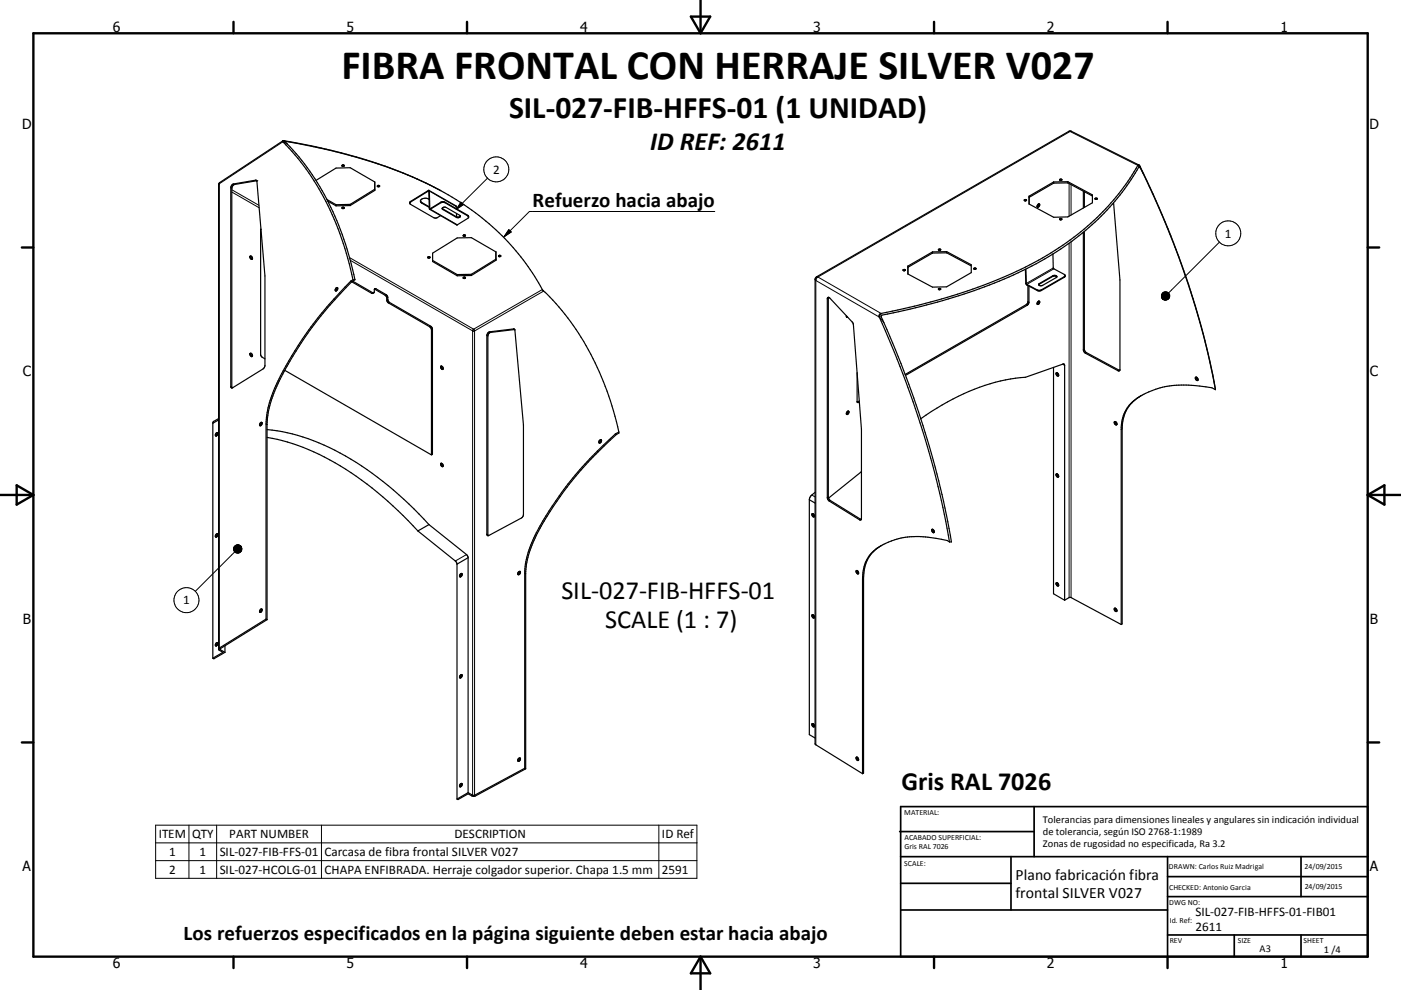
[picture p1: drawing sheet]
<svg xmlns="http://www.w3.org/2000/svg" width="420mm" height="297mm" viewBox="0 0 420 297" stroke-linecap="round" stroke-linejoin="round" font-family="sans-serif">
<g fill="none" stroke="#000" stroke-width=".36">
<path d="M69.6 55.5l.4-.3 6.6-1.1 .4 .3 2.4 28.4v26.8l-.6 1.1-9.3 5.7-.3-.4v-59.7zM77 54.2l-6.7 1.2-.5 .4-.3 .7v59.9M84.7 42.4a79.6 79.6 0 0 1 20.8 39.9l.3 1.6M84.7 42.4h.1M84.8 42.3l-.1 .1M84.8 42.3l-18.9 12.4-.4 .8v139.2M84.8 42.3h.1M84.8 42.3a164.3 164.3 0 0 1 32.1 8.1M85.3 42.4a75.9 75.9 0 0 1 19.6 35.3l1.5 6.2M85.4 42.4h-.1M85.4 42.4a178.3 178.3 0 0 1 35.6 9.6M94.7 54.1l6-3.7 4.3-.1 7.4 4.3v2.5l-7.4 4.6"/>
<path d="M98 59.8l2.7 1.6M102.6 49.5l.2 .1M102.7 49.5l-.2 .1a.28 .28 0 0 0 .4 .4 .28 .28 0 0 0 .1-.5M102.7 49.5h.3M102.8 49.6h.2M103.1 49.5l-.1 .1M112.4 56.8l-7.4 4.5M113.2 55.7h.5M113.2 55.7l.1 .3h.4v-.3M117.8 50.8a95.3 95.3 0 0 1 12.3 5.3M122.2 52.5a78.6 78.6 0 0 1 38.1 30.4l2.3 4a70.2 70.2 0 0 1 10.9 13.1 91.3 91.3 0 0 1 12 29.6M128.6 57.1l-5.5 3.3-.3 .6"/>
<path d="M128.6 57.1h.1M128.6 57.1l8.1 4.7 .1 .8M128.6 57.1l.3 5.5M128.6 59.8a1.62 1.62 0 0 0-2.5 .7l.3 .4 2.3 1.3M131.3 56.8l.9 .4M315.9 54.6v.3M315.9 54.9l-7.4 4.3M317.7 53.9l.2 .2M317.7 53.9a.31 .31 0 0 1 .4-.2 .31 .31 0 0 1 .2 .4h-.1M317.7 53.9h.1M317.9 54.1h.3M320.1 54.5l7.4 4v2.3l-7.4 4.3-4.2 .1-7.4-4v-2.3l7.4-4.3"/>
<path d="M320.1 54.9l7.4 3.9M320.1 54.5v.4M320.1 54.9h-4.2M320.1 54.5l-4.2 .1M324.8 57.4v5M325.1 57.5v4.7M328.3 59.5l.3-.1 .4 .2-.4 .2zM328.6 59.8h.2M341.5 49.5l-20.3-10.1-.6-.1-76.1 44.1-.1 139.7 .2 .4 14 8.6M341.5 49.5l.1 .1a256.2 256.2 0 0 1 22.8 67.3M341.5 49.5h-.2a77.6 77.6 0 0 1-33.8 30.6 176.7 176.7 0 0 1-43.6 14.1l-.3 .8a302.1 302.1 0 0 1 13.6 36.1l1.2 4.3a246.5 246.5 0 0 1 6.3 27.2M74.9 77l.3 .2 .2 .6"/>
<path d="M74.9 76.9l.2 .6 .3 .3M74.9 76.9h.1a.54 .54 0 0 1 .6 .3 .54 .54 0 0 1-.2 .6M78.2 68.8h.1M78.2 68.8l-.1 37.7 .4 .6 .9 .5M78.2 68.7v.1M98.3 60.3l2.4 1.5M100.7 61.4v.4M102.6 62.2h.2M102.7 62.2l-.2 .1a.29 .29 0 0 0 .4 .3 .29 .29 0 0 0 .2-.4h-.1M102.7 62.2h.3M102.8 62.2h.2M103.1 62.2h-.1"/>
<path d="M105 61.3v.4M105 61.7l-4.3 .1M105 61.3l-4.3 .1M122.8 61l.3 .3 7.1 4.1h.8l1.1-.7M122.8 61l.3-.4 5.4-3.3 .2 5.4M126 60.3l.4 .5 2.3 1.3M128.3 77.1l.3-.1 .3 .2-.3 .2zM128.7 62.7l.1 .1M128.8 77l-.4 .1M128.8 62.8h.1M128.8 62.8l8.2 4.7 3.2-2 .3-.4M128.9 62.8l3.3-2 .8-.1 7.2 4.1 .3 .3"/>
<path d="M128.9 62.6h.1M128.9 62.6l3.3-1.9 .8-.2 7.2 4.1 .3 .5M129.7 78.1l7.4 4.3M132.6 62.5l.2 .4 4 2.3a.78 .78 0 0 0 1.2-.4M132.6 62.5a.85 .85 0 0 1 1.2-.2l4.2 2.5M132.6 62.5l4.2 2.5a.91 .91 0 0 0 1.2-.2M136.9 64v1.1M138.9 70.5h.6v.3a.32 .32 0 0 1-.4 .1 .32 .32 0 0 1-.2-.4zM139 70.5h.4M148.7 77.8l-7.4 4.5M149.6 76.6h.4M272.2 79.8v.4"/>
<path d="M279.6 75.6v.3M279.6 75.9l-7.4 4.3M279.6 75.6l-7.4 4.2M281.4 74.8l.3-.1 .3 .2-.3 .2zM281.5 75.1h.4M283.8 75.5l7.4 3.9v2.4l-7.4 4.3h-4.2l-7.4-3.9v-2.4M283.8 75.9l7.4 3.9M283.8 75.5v.4M283.8 75.9h-4.2M283.8 75.5l-4.2 .1M307.3 60.2l.4-.1v-.2a.3 .3 0 0 0-.4-.1 .3 .3 0 0 0-.1 .4l.1 .1M307.4 60.2h.2"/>
<path d="M311.1 61.4l.3-.2a.5 .5 0 0 1 .2 .6 .5 .5 0 0 1-.7 .2zM311.4 61.2l-.5 .8M315.7 76.2l.1 4.3 3.5 2.2M317.9 65.9h.3M325.1 69.4v35.6l.5 .7 10.1 5.4M333.9 60.8l1.9 23.2v27l-.2 .3-.4-.1-9.8-5.2-.6-.9v-35.4M100.7 86.4l.3-.1a.51 .51 0 0 1 .2 .6 .51 .51 0 0 1-.7 .3zM101.3 86.4l-.5 .9M105.1 84.4l6.3 3.6 .7-.2M105.1 84.4a105.2 105.2 0 0 0-23.6 34.2l-1.1 3.7-.6 4.9v58.5M105.7 84.4l6.4 3.4M105.8 83.9h.6"/>
<path d="M105.8 83.9l-.7 .5M106.4 83.9l-1 .6a109.4 109.4 0 0 0-22.1 30.6l-1.5 3.7a24.9 24.9 0 0 0-1.7 8.6v58.5M112.1 87.8l.4-1.2 3.3 1.8 .4 .5 .1 1.3 .5 .5 12.3 7.2 .5 .5 .1 37.7-.4 .3M112.3 86.7l3.3 2 .7 2.1 12.5 7.2 .5 .6v37.8M137.1 82.4v.3M138.9 83.2l.7 .1-.7 .2zM139.4 83.2h-.4M141.3 82.7l7.4-4.6v-2.5l-7.4-4.3-4.2 .1-7.4 4.6v2.5l7.4 4.2M141.3 82.3v.4M141.3 82.7h-4.2M141.3 82.3l-4.2 .1M146.4 99.8l.4-.3 7.2-.8 .3 .2 2.6 28.6v27.3l-.6 .6-9.9 5.3h-.2l-.2-.4v-59.7z"/>
<path d="M154.3 98.9l-7.2 .8a1.14 1.14 0 0 0-.8 1.1v59.9M248.1 89.3l.3-.1 .4 .3 6.8 7.2 .3 .7 2.4 31.3v26.9l-.3 .4-9.4-5.7-.5-.8zM248.4 89.2v60.3M253.7 95l.4 .2M253.8 94.7l-.1 .3M253.9 94.9l-.2 .1M270.9 81.2h.3M270.9 81.2l-.2-.2 .4-.2 .3 .2-.2 .2M272.2 80.2v2M281.5 86.9l-.1-.1a.29 .29 0 0 1 .3-.3 .29 .29 0 0 1 .2 .3l-.1 .1M281.5 86.9h.3M292.1 80.8h.4"/>
<path d="M292.2 80.8l-.3-.2 .4-.2 .4 .2-.3 .2M292.2 80.8h.2M307.4 80.8l.2 4.4 3.6 2.1 1-.1 6.9-4 .2-.5M307.6 80.7l.2 4.5 3.4 1.9 1-.1 6.9-4 .2-.3M308.2 85.7v4.8l-.5 .9-36.3 20.9M308.5 85.8v4.9l-.5 .9-36.5 21M311.1 90.6l.5-.3a.6 .6 0 0 1 0 .7 .6 .6 0 0 1-.6 .3zM311.4 90.3l-.5 .9M311.5 85.2l4.1-2.5a.64 .64 0 0 1 .8-.1 .64 .64 0 0 1 .4 .6l-4.2 2.4a.71 .71 0 0 1-1.2-.3zM316.8 83.1l-.3-.3-.9 .1-4.2 2.5M74.9 106.2l.4 .4 .1 .4M74.9 106.1l.2 .6 .3 .3"/>
<path d="M74.9 106.1a.51 .51 0 0 1 .7 .2 .51 .51 0 0 1-.2 .7M85.4 111.1l43.9 25.3M132.1 110l.5 .8M132.1 110l.1 .6 .4 .2M132.1 110a.51 .51 0 0 1 .7 .2 .51 .51 0 0 1-.2 .6M257 111.8v8.8l.2 .2 .4-.2M315.9 110.2v67.9l3.3 2M316.7 111.9a.55 .55 0 0 1 .6 .3 .55 .55 0 0 1-.2 .6 .72 .72 0 0 1-.4-.9zM316.9 111.8l.1 .4 .4 .5M318.6 109.3l.6 .3M319.2 109.6l-.2-.3-.3-.1-11.3 4a60.8 60.8 0 0 0-29.8 11.3l-1.6 1.1M319.2 109.6v70.5"/>
<path d="M342.1 118.7a10.6 10.6 0 0 0-5.6 9l-.1 59.5-.3 .2M358.7 113.1a.51 .51 0 0 0-.2 .7 .51 .51 0 0 0 .7 .2M358.7 113.1l.4 .5 .1 .4M358.7 113.1v.5l.5 .4M364.4 116.9a253.4 253.4 0 0 0-22.8-66.8 77.7 77.7 0 0 1-33.6 30.4 177.9 177.9 0 0 1-43.8 14.2v.1a288.1 288.1 0 0 1 21 67.8h-.5M364.4 116.9l-1.1-.6a32.9 32.9 0 0 0-16.2 .3 15.4 15.4 0 0 0-9.7 6.6l-.9 2.6-.4 2.4v59.2M63.8 127v70.5M64.8 129.9l.3-.1a.51 .51 0 0 1 .2 .7 .51 .51 0 0 1-.7 .2zM65.4 130l-.4 .2-.1 .6M65.5 125.6l-1.4 .8-.3 .6M65.5 126l-1.7 1M78.1 126.9l.2-.2a.51 .51 0 0 1 .2 .7 .51 .51 0 0 1-.7 .2z"/>
<path d="M78.6 126.9l-.5 .8M80.1 131.2a70.3 70.3 0 0 1 31.5 15.2 123.6 123.6 0 0 1 13.7 12.9M80.1 128.9a64.4 64.4 0 0 1 31.5 13.1 113.9 113.9 0 0 1 17 15.4M132.1 139.1l.3 .3 .2 .6M132.2 139a.55 .55 0 0 1 .6 .3 .55 .55 0 0 1-.2 .7l-.5-.6zM180.3 132.1a.5 .5 0 0 0-.7 .1 .5 .5 0 0 0 .2 .7M180.3 132.1v.4l-.5 .4M180.4 132.1l-.5 .4-.1 .4M184.5 130.2l.3 .2M184.5 130.2a99.3 99.3 0 0 0-25.4 33.3l-.2 .7a23.9 23.9 0 0 0-1.6 7.1v59.2M184.8 130.4a100 100 0 0 0-25.3 33.2l-1.4 4.4-.5 4.1v58.6M185.5 129.6v.4l-.7 .4"/>
<path d="M185.5 129.6l-1 .6M254 123.5l.3-.2a.51 .51 0 0 1 .1 .7 .51 .51 0 0 1-.7 .2zM254.2 123.3l-.5 .9M257.6 120.3l-.6 .3M334.3 126.5a.5 .5 0 0 0-.1 .7 .5 .5 0 0 0 .7 .1M334.3 126.5l.5 .4 .1 .4M334.3 126.5l.1 .4 .5 .4M125.3 159.3l11.2 9 .5 .9M128.6 157.4l-3.3 1.9M128.6 157.4l11.3 9 .4 .9M242.6 149.9l1.8 1M242.6 149.9v70.5l1.8 1"/>
<path d="M243.5 154.1a.54 .54 0 0 1 .6 .3 .54 .54 0 0 1-.2 .7l-.5-.6zM243.7 154.1l.5 .8M244.4 147.7l-1.3 1.1-.5 1.1M248.4 149.5l.5 .6 9.3 5.7M258.3 141.5l-9.9 7.9M279.4 158.8a.56 .56 0 0 1 .6 .4 .56 .56 0 0 1-.2 .6l-.4-.4zM279.6 158.8l.5 .8M316.7 142.2a.54 .54 0 0 1 .6 .3 .54 .54 0 0 1-.2 .7 .71 .71 0 0 1-.4-1zM316.9 142.1l.1 .5 .4 .4M64.8 160.3l.3-.2a.51 .51 0 0 1 .2 .7 .51 .51 0 0 1-.7 .2zM65.4 160.3l-.4 .3-.1 .5M137 169.2v70.5"/>
<path d="M138 172.2l.2-.1a.47 .47 0 0 1 .4 .5 .47 .47 0 0 1-.4 .4l-.2 .1a.48 .48 0 0 1-.3-.5 .48 .48 0 0 1 .3-.4zM138.6 172.2l-.5 .5v.4M140.3 167.3l-3.3 1.9M140.3 167.3v70.5M156 171.6a.5 .5 0 0 0-.7 .1 .5 .5 0 0 0 .2 .7M156 171.6v.4l-.5 .4M156 171.6l-.4 .4-.1 .4M256.7 171.2a.56 .56 0 0 1 .6 .3 .56 .56 0 0 1-.2 .7l-.4-.5zM257 171.2l.1 .5 .3 .3M264.2 163.7a10.5 10.5 0 0 0-5.3 9.7v58.6l-.3 .1M284.7 162.6l-.7-.4a28.8 28.8 0 0 0-15.7-.3 12.9 12.9 0 0 0-8.7 6.6l-.7 2-.3 3.1v58.5M316.7 174.9a.54 .54 0 0 1 .6 .3 .54 .54 0 0 1-.2 .6 .73 .73 0 0 1-.4-.9z"/>
<path d="M316.9 174.8l.1 .4 .4 .4M64.8 192.9l.3-.1a.51 .51 0 0 1 .2 .7 .51 .51 0 0 1-.7 .2zM65.4 192.9l-.5 .9M67.4 195.7l-3.3 1.9-.3-.1M67.4 193.7v2M78.1 182.8l.3-.1a.57 .57 0 0 1 .1 .7 .57 .57 0 0 1-.7 .2zM78.6 182.9l-.5 .8M79.8 185.7l-14 8.7-.2 .6 1.2 .7-3 1.8M79.8 185.7l.3 .2M80.1 185.9l-14.1 8.7v.3l1.4 .8M243.5 184.5a.54 .54 0 0 1 .6 .3 .54 .54 0 0 1-.2 .6l-.5-.6zM243.7 184.4l.5 .9"/>
<path d="M319.2 180.1l1.3-.8 .5-.1 15.1 8.2M334.1 182.5a.55 .55 0 0 1 .7 .3 .55 .55 0 0 1-.2 .7 .71 .71 0 0 1-.5-1zM334.3 182.5l.1 .4 .5 .4M138 202.5l.3-.1a.51 .51 0 0 1 .2 .7 .51 .51 0 0 1-.7 .2zM138.6 202.5l-.5 .5v.4M243.4 217.2a.51 .51 0 0 1 .7 .2 .51 .51 0 0 1-.2 .7l-.3-.3zM243.7 217.1l.5 .8M138 235.2l.3-.2a.51 .51 0 0 1 .2 .7 .51 .51 0 0 1-.7 .2zM138.6 235.2l-.5 .4v.5M140.3 237.8l-3.3 1.9M156 227.5a.5 .5 0 0 0-.7 .2 .5 .5 0 0 0 .2 .7M156 227.5v.5l-.5 .4"/>
<path d="M156 227.6l-.4 .4-.1 .4M157.3 230.5l-15 8.1h-.5l-1.5-.8M157.3 230.5l.3 .2M157.6 230.7l-15 8.1h-1l-1.3-.6-3 1.7-.3-.2M256.7 227.2a.55 .55 0 0 1 .6 .3 .55 .55 0 0 1-.2 .7l-.4-.5zM257 227.2l.4 .8"/>
<circle cx="149.7" cy="76.8" r=".29"/>
<circle cx="317.9" cy="65.7" r=".29"/>
</g>
<g fill="none" stroke="#000" stroke-width=".3">
<path d="M320.4 39.4h.4M320.8 39.4l20.3 10.2M320.8 39.4l-75.6 43.7M321.2 39.4h-.4M65.9 54.7l-.1 .3v139.4M69.2 56.3l.3 .2M69.5 57.6l8.2 4.7M69.5 56.9l8.1 4.7M70 55.2l.3 .2M76.6 54.1l.4 .1M84.7 42.5l1.4 .7M84.8 42.6l-19.3 12.9"/>
<path d="M85 42.2l.4 .2M85.6 42.4l-.2 .2M128.4 57.2v.1h.3l8.1 4.7M146.2 53.4l-9.4 9.4M320.5 55.1v9.7M321.1 55.4v9.1M341.3 49.5l.2 .5M341.4 50.1l.4 .2M341.8 49.9l.9 2M104.8 77.3l37.2 21.5M105 78.1l36.7 21.2M123.1 60.4v.2"/>
<path d="M126.4 60.8v.1M128.7 62.6h.3l8.1 4.8M132.2 60.7v.1M132.8 62.7v.2M133.4 60.6v.2M136.8 65v.2M138.2 60.7l.7 .7-2.1 1.4zM140.2 64.6v.2M152.5 68.9l.8 .7-2.2 1.4zM214.3 63.5h-55.6l-7.6 7.5M320.5 73v106.3M321.1 72.5v106.8"/>
<path d="M365.6 72.6l-15.2 15.3M100.1 89.7l.3 .2M111.7 87.8l-.3 .2M112.7 86.6l-.3 .2M115.8 88.4l-.3 .2M116.3 89.8l-.3 .2M116.3 89.3l-.3 .1M116.8 90.7l-.3 .2M129.1 97.9l-.3 .1M129.7 98.7l-.4 .2M141.7 99.3v139.3M142 98.8l.3 .4v139.4"/>
<path d="M142 98.8l-.3 .5M146.8 99.5l.3 .2M154 98.7l.3 .2M162.6 86.9l-20.6 11.9M163 87.3l-20.7 12h-.6M244.4 83.8l.2 .4M244.6 84.2l19 10.9M244.6 84.2v139.3M244.8 83.1h.4M245.2 83.1l19 10.9M245.2 83.1l-.3 .3-.3 .8M248.3 89.5l-.3 .1"/>
<path d="M263.6 95l1.4 1.8M263.9 94.2l.3 .5M307.7 91.4l.3 .2M308.2 90.5l.3 .2M311 87v.2M311.6 85.1v.1M312.2 87v.2M315.6 82.7v.2M315.8 80.4l-8.3 4.6M316 80.7l-8.1 4.6v.2M319.1 83v.2M69.2 116l.3 .1"/>
<path d="M89.4 103.6l.3 .2M146 100.6l.3 .2M325.1 104.8l-.3 .2M325.7 105.8l-.3 .2M335.4 111l-.2 .2M79.8 127.2l.3 .2M129.7 136.1l-.4 .1M179.1 135.3l.3 .2M257.2 120.6l.3 .1M336.4 128.6l-.3 .2M167.7 148.7l.3 .2M243.4 148.5l1 .6"/>
<path d="M248.3 149.1l-.3 .2M248.9 150.1l-.3 .2M258 155.8l-.3 .1M70.4 165.6l-11.8 11.8M139.9 166.4l-3.4 1.9M146 160.3l.3 .2M157.3 171.9l.3 .2M258.9 173.4l-.3 .2M66.1 194.6v.3M46.7 247.6h162.2v15.9h-162.2zM46.7 252.9h162.2M46.7 258.2h162.2"/>
<path d="M56.6 247.6v15.9M64.9 247.6v15.9M96.4 247.6v15.9M197.5 247.6v15.9"/>
<circle cx="148.8" cy="50.8" r="3.8"/>
<circle cx="368.2" cy="70" r="3.8"/>
<circle cx="55.9" cy="180.1" r="3.7"/>
</g>
<circle cx="77" cy="54.2" r=".18" fill="#000"/>
<g fill="none" stroke="#000" stroke-width=".71">
<path d="M10 10h400v277h-400zM70 6.6v3.4M140 6.6v3.4M207.1 5h5.8l-2.9 5zM210 0v10M280 6.6v3.4M350 6.6v3.4M6.6 74.2h3.4M410 74.2h3.5M0 148.5h10M5 145.6l5 2.9-5 2.9zM410 148.5h10.1"/>
<path d="M410 148.5l5.1-2.9v5.8zM6.6 222.7h3.4M410 222.7h3.5M70 287v3.4M140 287v3.4M210 287v10M210 287l2.9 5h-5.8zM280 287v3.4M350 287v3.4"/>
</g>
<g fill="none" stroke="#000" stroke-width=".51">
<path d="M269.7 249.5h40.3M270 242h140v45h-140zM270 257h140M303.1 257v16M310 242v15M350 257v30M390.1 257v12M270 265h33.1M270 273h80M350 269h60M350 263h60M350 280.5h60"/>
<path d="M370 280.5v6.5M390.1 280.5v6.5"/>
</g>
<g fill="#000" stroke="#000" stroke-width=".3">
<path d="M138.2 60.7l.7 .7-2.1 1.4zM152.5 68.9l.8 .7-2.2 1.4zM348.6 89.7l.4 .3zM348.6 89.7l.7 .3zM348.6 89.7l1 .3zM348.6 89.7l1.2 .3zM348.6 89.7l1.5 .2zM348.6 89.7h1.7l-.2 .2zM348.6 89.7l1.9-.2-.2 .2zM348.6 89.7l2-.4-.1 .2zM348.6 89.7l2.1-.7-.1 .3zM348.6 89.7l2.1-.9v.2z"/>
<path d="M348.6 89.7l2.1-1.2v.3zM348.6 89.7l2-1.5 .1 .3zM348.6 89.7l1.8-1.7 .2 .2zM350.3 87.8l.1 .2-1.8 1.7zM350 87.7l.3 .1-1.7 1.9zM349.8 87.6l.2 .1-1.4 2zM349.5 87.5l.3 .1-1.2 2.1zM349.2 87.6l.3-.1-.9 2.2zM349 87.6h.2l-.6 2.1zM348.7 87.8l.3-.2-.4 2.1zM348.5 87.9l.2-.1-.1 1.9zM348.5 87.9l.1 1.8-.2-1.5z"/>
<path d="M348.4 88.2l.2 1.5zM348.3 88.4l.3 1.3zM348.2 88.7l.4 1zM348.2 89l.4 .7zM348.3 89.2l.3 .5zM348.4 89.5l.2 .2zM71.7 163.5l.4 .3zM71.4 163.5l.7 .3zM71.2 163.5l.9 .3zM70.9 163.5l1.2 .3zM70.6 163.6l.3-.1 1.2 .3zM70.4 163.8l.2-.2 1.5 .2z"/>
<path d="M70.4 163.8h1.7l-1.9 .2zM70.2 164l1.9-.2-2 .4zM70.1 164.2l2-.4-2.1 .7zM70 164.5l2.1-.7-2.1 1zM70 164.8l2.1-1-2.1 1.2zM70 165l2.1-1.2-2 1.5zM70.1 165.3l2-1.5-1.8 1.7zM70.3 165.5l1.8-1.7-1.6 1.9zM72.1 163.8l-1.4 2-.2-.1zM72.1 163.8l-1.2 2.1-.2-.1zM72.1 163.8l-.9 2.2-.3-.1zM72.1 163.8l-.6 2.1-.3 .1z"/>
<path d="M72.1 163.8l-.4 2.1h-.2zM72.1 163.8l-.1 1.9-.3 .2zM72.1 163.8l.1 1.7-.2 .2zM72.1 163.8l.2 1.5-.1 .2zM72.1 163.8l.2 1.5zM72.1 163.8l.3 1.3zM72.1 163.8l.4 1zM72.1 163.8l.4 .7zM72.1 163.8l.3 .5zM72.1 163.8l.2 .2z"/>
</g>
<text font-size="12.6" x="102.4" y="23.7">FIBRA FRONTAL CON HERRAJE SILVER V027</text>
<text font-size="9.4" x="152.7" y="35.5">SIL-027-FIB-HFFS-01 (1 UNIDAD)</text>
<g font-size="7.9">
<text x="194.9" y="45">ID REF: 2611</text>
<text x="168.3" y="179.6">SIL-027-FIB-HFFS-01</text>
<text x="181.4" y="188.6">SCALE (1 : 7)</text>
<text x="270.3" y="236.9">Gris RAL 7026</text>
</g>
<g font-size="6.3">
<text x="159.7" y="62.1">Refuerzo hacia abajo</text>
<text x="55" y="281.9">Los refuerzos especificados en la página siguiente deben estar hacia abajo</text>
</g>
<g font-size="4.7">
<text x="304.5" y="263.9">Plano fabricación fibra</text>
<text x="304.5" y="269.3">frontal SILVER V027</text>
</g>
<g font-size="4.2">
<text x="33.9" y="9.6">6</text>
<text x="103.9" y="9.6">5</text>
<text x="173.9" y="9.6">4</text>
<text x="243.8" y="9.6">3</text>
<text x="313.9" y="9.6">2</text>
<text x="383.9" y="9.6">1</text>
<text x="6.7" y="38.7">D</text>
<text x="410.5" y="38.7">D</text>
<text x="6.9" y="112.9">C</text>
<text x="410.7" y="112.9">C</text>
<text x="6.9" y="187.1">B</text>
<text x="410.7" y="187.1">B</text>
<text x="6.8" y="261.4">A</text>
<text x="410.7" y="261.4">A</text>
<text x="33.9" y="290.4">6</text>
<text x="103.9" y="290.4">5</text>
<text x="173.9" y="290.4">4</text>
<text x="243.8" y="290.4">3</text>
<text x="313.9" y="290.4">2</text>
<text x="383.9" y="290.4">1</text>
</g>
<g font-size="3.9">
<text x="147.8" y="52.1">2</text>
<text x="367.2" y="71.3">1</text>
<text x="54.9" y="181.3">1</text>
<text x="47.6" y="251.5">ITEM</text>
<text x="57.6" y="251.5">QTY</text>
<text x="68.7" y="251.5">PART NUMBER</text>
<text x="136.2" y="251.5">DESCRIPTION</text>
<text x="198.5" y="251.5">ID Ref</text>
<text x="50.7" y="256.8">1</text>
<text x="59.9" y="256.8">1</text>
<text x="65.9" y="256.8">SIL-027-FIB-FFS-01</text>
<text x="97.3" y="256.9">Carcasa de fibra frontal SILVER V027</text>
<text x="50.7" y="262.1">2</text>
<text x="59.9" y="262.1">1</text>
<text x="65.9" y="262.1">SIL-027-HCOLG-01</text>
<text x="97.3" y="262.2">CHAPA ENFIBRADA. Herraje colgador superior. Chapa 1.5 mm</text>
<text x="198.5" y="262.1">2591</text>
<text x="358.4" y="274.9">SIL-027-FIB-HFFS-01-FIB01</text>
<text x="358.4" y="279.4">2611</text>
</g>
<g font-size="3.1">
<text x="312.7" y="246.8">Tolerancias para dimensiones lineales y angulares sin indicación individual</text>
<text x="312.7" y="250.4">de tolerancia, según ISO 2768-1:1989</text>
<text x="312.7" y="254">Zonas de rugosidad no especificada, Ra 3.2</text>
<text x="377.6" y="285.6">A3</text>
<text x="396.9" y="285.9">1 /4</text>
</g>
<g font-size="2.4">
<text x="271.1" y="244.4">MATERIAL:</text>
<text x="271.2" y="252">ACABADO SUPERFICIAL:</text>
<text x="271.2" y="254.7">Gris RAL 7026</text>
<text x="271.1" y="259.7">SCALE:</text>
<text x="350.4" y="260.8">DRAWN: Carlos Ruiz Madrigal</text>
<text x="391.1" y="260.6">24/09/2015</text>
<text x="350.5" y="267">CHECKED: Antonio Garcia</text>
<text x="391.2" y="266.7">24/09/2015</text>
<text x="350.5" y="271.4">DWG NO:</text>
<text x="350.7" y="276.9">Id. Ref:</text>
<text x="350.7" y="282.8">REV</text>
<text x="371.1" y="282.9">SIZE</text>
<text x="390.8" y="283">SHEET</text>
</g>
</svg>
